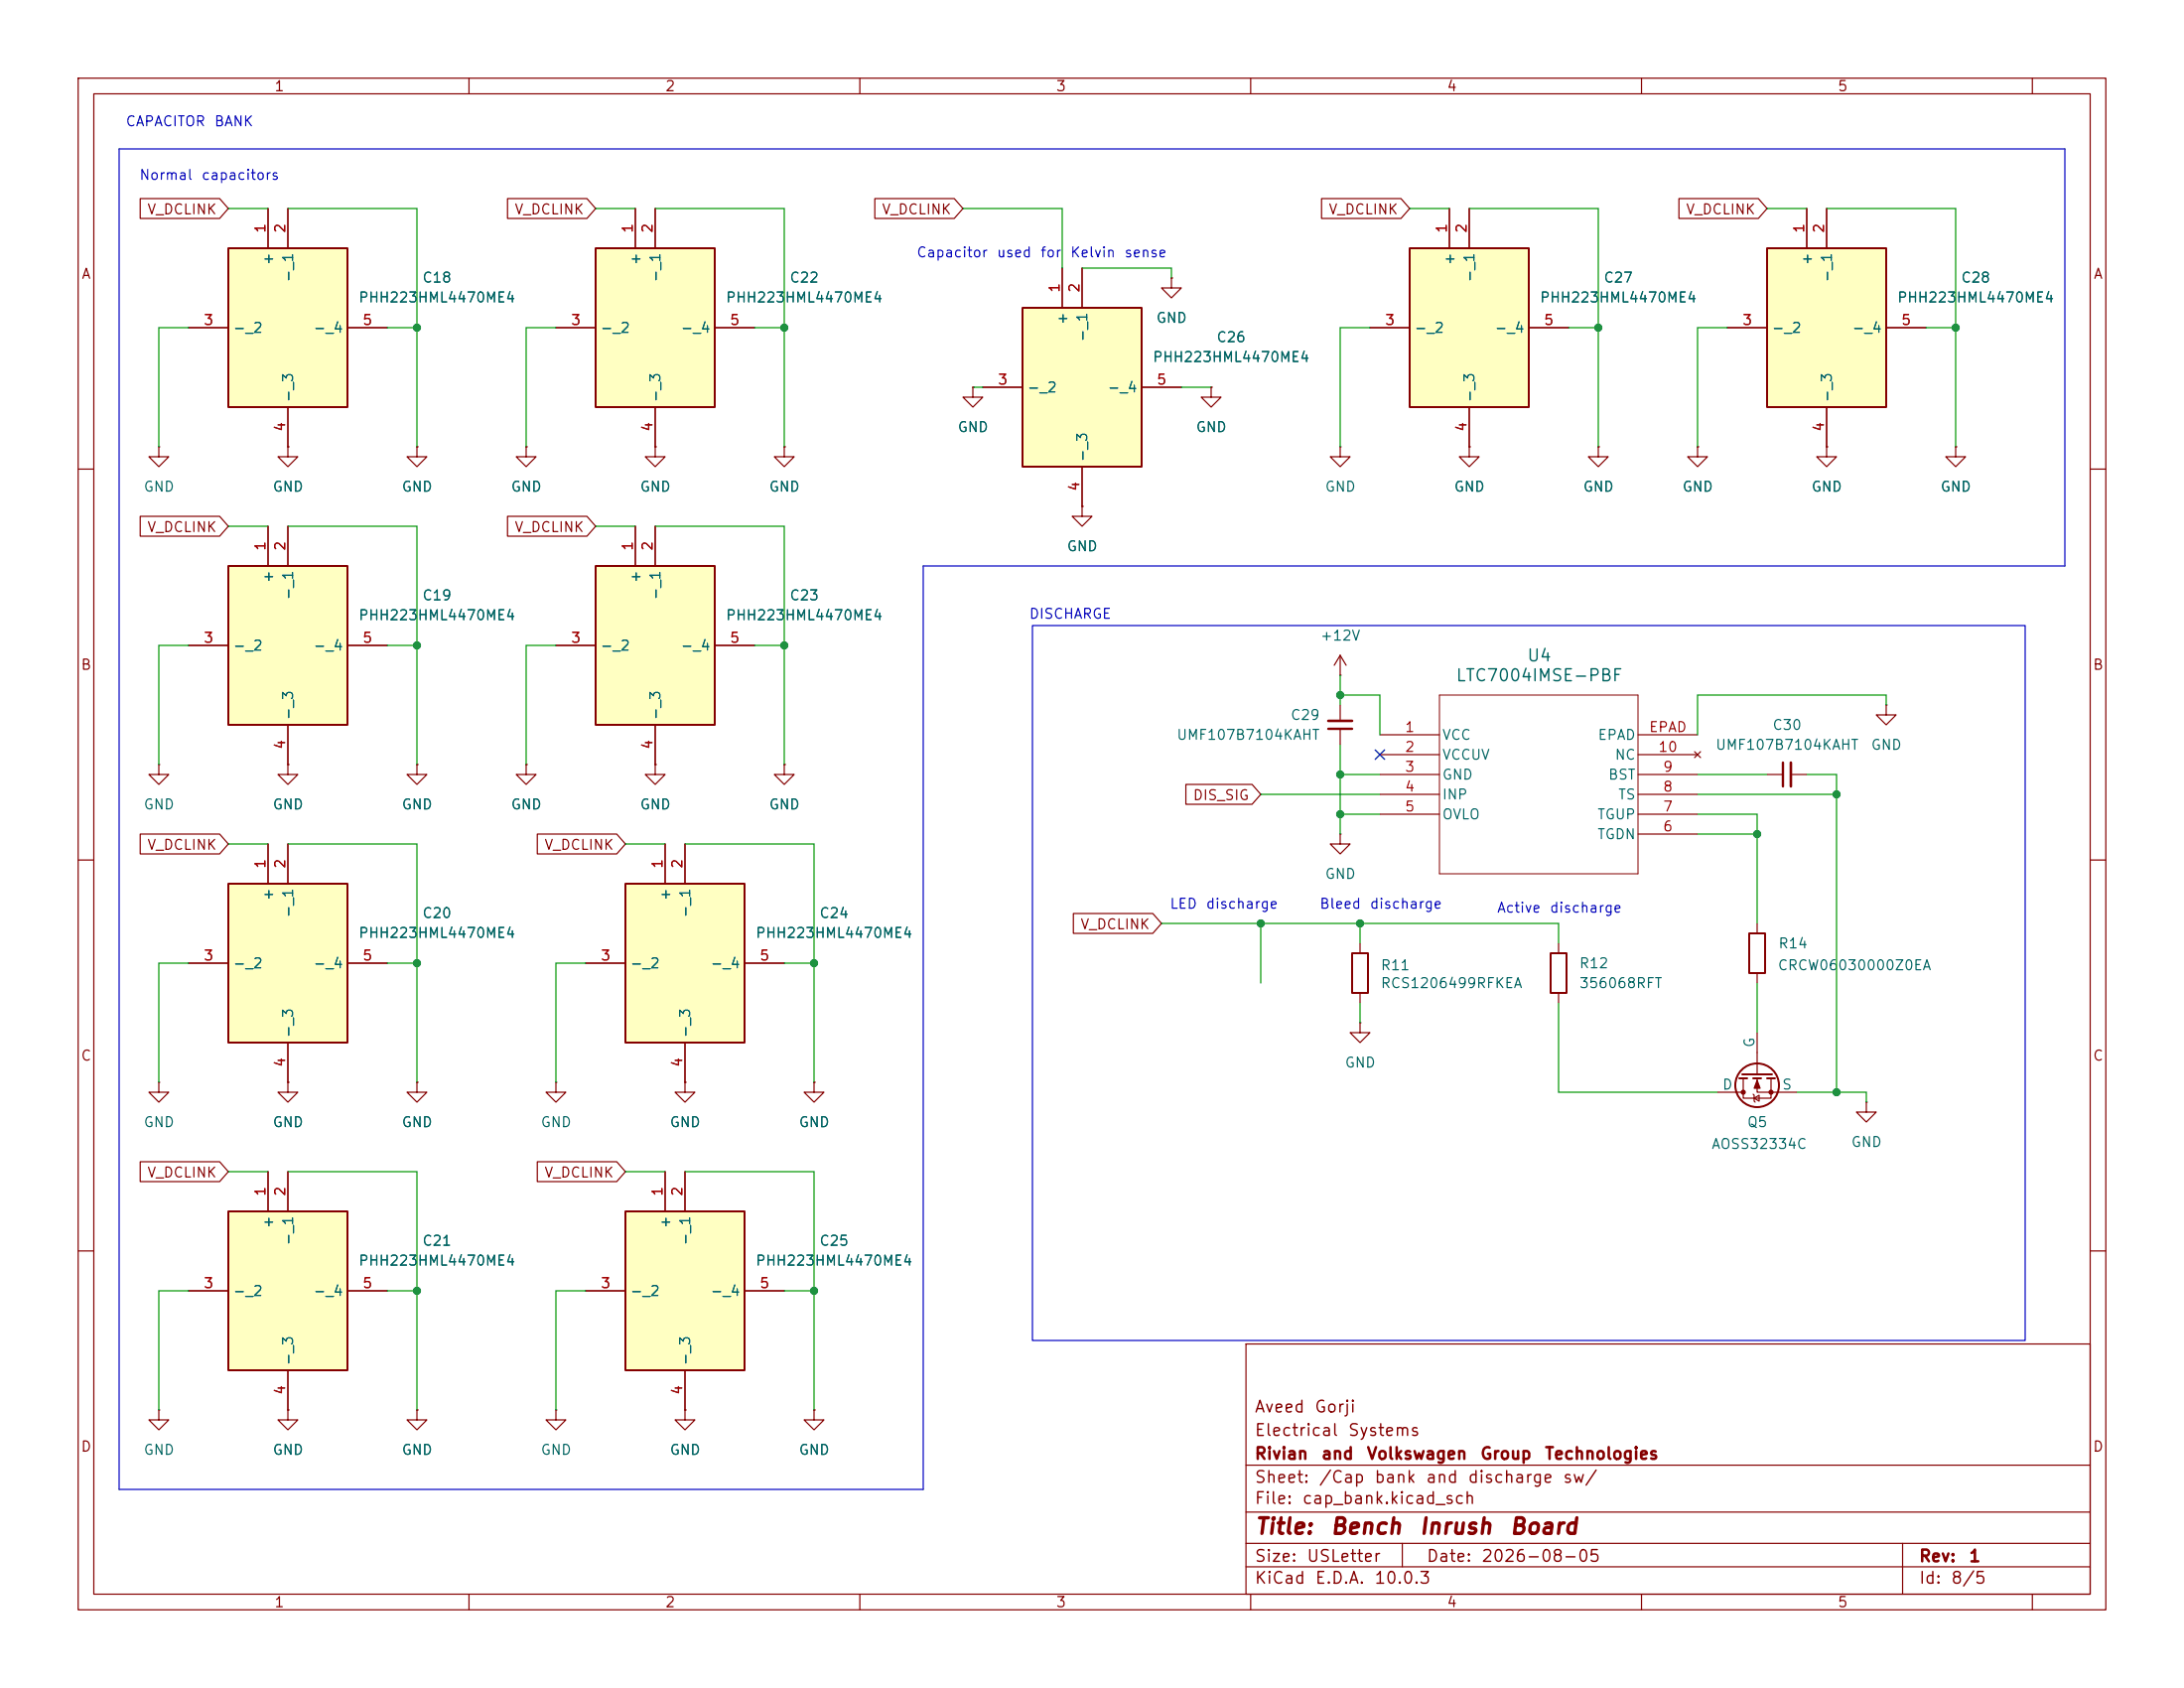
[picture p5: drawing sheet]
<svg xmlns="http://www.w3.org/2000/svg" width="279mm" height="216mm" viewBox="0 0 279 216" stroke-linecap="round" stroke-linejoin="round" font-family="sans-serif">
<g fill="none" stroke="#840000" stroke-width=".15">
<path d="M10 10h259.4v195.9h-259.4zM12 12h255.4v191.9h-255.4zM60 10v2M110 10v2M160 10v2M210 10v2M260 10v2M149.9 35.6v1.2h1.2l-1.2 1.3-1.3-1.3h1.3M149.9 35.6h.1M124.5 49.5v1.3h1.2l-1.2 1.3-1.3-1.3h1.3M124.5 49.5h.1M233.7 57.2v1.2h1.2l-1.2 1.3-1.3-1.3h1.3"/>
<path d="M233.7 57.2h.1M10 60h2M267.4 60h2M20.3 97.8v1.3h1.3l-1.3 1.2-1.3-1.2h1.3M20.3 97.8h.1M83.8 97.8v1.3h1.3l-1.3 1.2-1.3-1.2h1.3M83.8 97.8h.1M10 110h2M267.4 110h2M10 160h2M159.4 171.9h108v32h-108zM267.4 160h2"/>
<path d="M20.3 180.3v1.3h1.3l-1.3 1.3-1.3-1.3h1.3M20.3 180.3h.1M53.3 180.3v1.3h1.3l-1.3 1.3-1.2-1.3h1.2M53.3 180.3h.1M71.1 180.3v1.3h1.3l-1.3 1.3-1.3-1.3h1.3M71.1 180.3h.1M87.6 180.3v1.3h1.3l-1.3 1.3-1.2-1.3h1.2M87.6 180.3h.1M104.1 180.3v1.3h1.3l-1.3 1.3-1.2-1.3h1.2M104.1 180.3h.1M159.4 197.4h108M159.4 193.4h108"/>
<path d="M159.4 187.4h108M179.4 197.4v3M243.4 197.4v6.5M60 203.9v2M110 203.9v2M159.4 200.4h108M160 203.9v2M210 203.9v2M260 203.9v2"/>
</g>
<path d="M29.2 154.9h15.2v20.4h-15.2z" fill="#ffffc2"/>
<path d="M29.2 154.9h15.2v20.4h-15.2z" fill="none" stroke="#840000" stroke-width=".25"/>
<path d="M34.3 149.9v5M36.8 149.9v5M24.1 165.1h5.1M36.8 175.3v5M44.4 165.1h5.1" fill="none" stroke="#840000" stroke-width=".15"/>
<path d="M130.8 39.4h15.2v20.3h-15.2z" fill="#ffffc2"/>
<path d="M130.8 39.4h15.2v20.3h-15.2z" fill="none" stroke="#840000" stroke-width=".25"/>
<path d="M135.9 34.3v5.1M138.4 34.3v5.1M125.7 49.5h5.1M138.4 59.7v5.1M146 49.5h5.1" fill="none" stroke="#840000" stroke-width=".15"/>
<path d="M29.2 31.8h15.2v20.3h-15.2z" fill="#ffffc2"/>
<path d="M29.2 31.8h15.2v20.3h-15.2z" fill="none" stroke="#840000" stroke-width=".25"/>
<path d="M34.3 26.7v5.1M36.8 26.7v5.1M24.1 41.9h5.1M36.8 52.1v5.1M44.4 41.9h5.1M138.4 64.8v1.2h1.3l-1.3 1.3-1.2-1.3h1.2M138.4 64.8h.1M174 130.8v1.3h1.3l-1.3 1.3-1.3-1.3h1.3M174 130.8h.1M238.8 141v1.2h1.2l-1.2 1.3-1.3-1.3h1.3M238.8 141h.1" fill="none" stroke="#840000" stroke-width=".15"/>
<path d="M180.3 31.8h15.3v20.3h-15.3z" fill="#ffffc2"/>
<path d="M180.3 31.8h15.3v20.3h-15.3z" fill="none" stroke="#840000" stroke-width=".25"/>
<path d="M185.4 26.7v5.1M188 26.7v5.1M175.3 41.9h5M188 52.1v5.1M195.6 41.9h5.1" fill="none" stroke="#840000" stroke-width=".15"/>
<path d="M226.1 31.8h15.2v20.3h-15.2z" fill="#ffffc2"/>
<path d="M226.1 31.8h15.2v20.3h-15.2zM223.8 119.4h2v5.1h-2z" fill="none" stroke="#840000" stroke-width=".25"/>
<path d="M231.1 26.7v5.1M233.7 26.7v5.1M221 41.9h5.1M233.7 52.1v5.1M241.3 41.9h5.1M224.8 118.1v1.3M224.8 124.5v1.2" fill="none" stroke="#840000" stroke-width=".15"/>
<path d="M29.2 113h15.2v20.4h-15.2z" fill="#ffffc2"/>
<path d="M29.2 113h15.2v20.4h-15.2zM173 121.9h2v5.1h-2zM198.4 121.9h2v5.1h-2z" fill="none" stroke="#840000" stroke-width=".25"/>
<g fill="none" stroke="#840000" stroke-width=".15">
<path d="M100.3 97.8v1.3h1.3l-1.3 1.2-1.2-1.2h1.2M100.3 97.8h.1M176.5 94h7.6M176.5 96.5h7.6M176.5 99.1h7.6M209.5 94h7.7M209.5 96.5h7.7M209.5 99.1h7.7M216.8 96.1l.8 .8M217.6 96.1l-.8 .8M241.3 90.2v1.2h1.3l-1.3 1.3-1.3-1.3h1.3M241.3 90.2h.1"/>
<path d="M34.3 108v5M36.8 108v5M171.4 106.7v1.3h1.3l-1.3 1.2-1.2-1.2h1.2M171.4 106.7h.1M176.5 101.6h7.6M176.5 104.1h7.6M209.5 101.6h7.7M209.5 104.1h7.7M209.5 106.7h7.7M24.1 123.2h5.1M36.8 133.4v5M44.4 123.2h5.1"/>
<path d="M71.1 138.4v1.3h1.3l-1.3 1.3-1.3-1.3h1.3M71.1 138.4h.1M174 120.7v1.2M174 127v1.3M199.4 120.7v1.2M199.4 127v1.3"/>
</g>
<path d="M184.1 88.9h25.4v22.9h-25.4z" fill="none" stroke="#840000" stroke-width=".13"/>
<path d="M80 154.9h15.2v20.4h-15.2z" fill="#ffffc2"/>
<path d="M80 154.9h15.2v20.4h-15.2z" fill="none" stroke="#840000" stroke-width=".25"/>
<path d="M67.3 57.2v1.2h1.3l-1.3 1.3-1.3-1.3h1.3M67.3 57.2h.1M87.6 138.4v1.3h1.3l-1.3 1.3-1.2-1.3h1.2M87.6 138.4h.1M104.1 138.4v1.3h1.3l-1.3 1.3-1.2-1.3h1.2M104.1 138.4h.1M85.1 149.9v5M87.6 149.9v5M74.9 165.1h5.1M87.6 175.3v5M95.2 165.1h5.1" fill="none" stroke="#840000" stroke-width=".15"/>
<path d="M80 113h15.2v20.4h-15.2z" fill="#ffffc2"/>
<path d="M80 113h15.2v20.4h-15.2z" fill="none" stroke="#840000" stroke-width=".25"/>
<g fill="none" stroke="#840000" stroke-width=".15">
<path d="M53.3 57.2v1.2h1.3l-1.3 1.3-1.2-1.3h1.2M53.3 57.2h.1M83.8 57.2v1.2h1.3l-1.3 1.3-1.3-1.3h1.3M83.8 57.2h.1M100.3 57.2v1.2h1.3l-1.3 1.3-1.2-1.3h1.2M100.3 57.2h.1M226.1 99.1h2M229.1 99.1h2M85.1 108v5M87.6 108v5M20.3 138.4v1.3h1.3l-1.3 1.3-1.3-1.3h1.3M20.3 138.4h.1"/>
<path d="M36.8 138.4v1.3h1.3l-1.3 1.3-1.2-1.3h1.2M36.8 138.4h.1M53.3 138.4v1.3h1.3l-1.3 1.3-1.2-1.3h1.2M53.3 138.4h.1M74.9 123.2h5.1M87.6 133.4v5M95.2 123.2h5.1"/>
</g>
<path d="M228.1 97.5v3.1" fill="none" stroke="#840000" stroke-width=".3"/>
<path d="M229.1 97.5v3.1" fill="none" stroke="#840000" stroke-width=".33"/>
<path d="M76.2 72.4h15.2v20.3h-15.2z" fill="#ffffc2"/>
<path d="M76.2 72.4h15.2v20.3h-15.2z" fill="none" stroke="#840000" stroke-width=".25"/>
<path d="M81.3 67.3v5.1M83.8 67.3v5.1M71.1 82.6h5.1M83.8 92.7v5.1M91.4 82.6h5.1" fill="none" stroke="#840000" stroke-width=".15"/>
<path d="M76.2 31.8h15.2v20.3h-15.2z" fill="#ffffc2"/>
<path d="M76.2 31.8h15.2v20.3h-15.2z" fill="none" stroke="#840000" stroke-width=".25"/>
<path d="M81.3 26.7v5.1M83.8 26.7v5.1M71.1 41.9h5.1M83.8 52.1v5.1M91.4 41.9h5.1M53.3 97.8v1.3h1.3l-1.3 1.2-1.2-1.2h1.2M53.3 97.8h.1M67.3 97.8v1.3h1.3l-1.3 1.2-1.3-1.2h1.3M67.3 97.8h.1M36.8 180.3v1.3h1.3l-1.3 1.3-1.2-1.3h1.2M36.8 180.3h.1" fill="none" stroke="#840000" stroke-width=".15"/>
<path d="M29.2 72.4h15.2v20.3h-15.2z" fill="#ffffc2"/>
<g fill="none" stroke="#840000" stroke-width=".25">
<path d="M29.2 72.4h15.2v20.3h-15.2zM222.5 137.9h1M222.9 137.4h3.8M224.3 137.9h1M226.1 137.9h1"/>
<circle cx="224.8" cy="138.8" r="2.79"/>
</g>
<g fill="none" stroke="#840000" stroke-width=".15">
<path d="M17.9 25.4h10.2l1.1 1.3-1.1 1.2h-10.2zM34.3 26.7v5.1M36.8 26.7v5.1M64.9 25.4h10.2l1.1 1.3-1.1 1.2h-10.2zM81.3 26.7v5.1M83.8 26.7v5.1M111.9 25.4h10.2l1.1 1.3-1.1 1.2h-10.2zM135.9 34.3v5.1M138.4 34.3v5.1M149.9 35.6h.1M169.1 25.4h10.1l1.1 1.3-1.1 1.2h-10.1zM185.4 26.7v5.1"/>
<path d="M188 26.7v5.1M214.8 25.4h10.1l1.2 1.3-1.2 1.2h-10.1zM231.1 26.7v5.1M233.7 26.7v5.1M20.3 57.2v1.2h1.3l-1.3 1.3-1.3-1.3h1.3M20.3 57.2h.1M24.1 41.9h5.1M36.8 57.2v1.2h1.3l-1.3 1.3-1.2-1.3h1.2M36.8 57.2h.1M36.8 52.1v5.1M44.4 41.9h5.1M53.3 57.2h.1"/>
<path d="M67.3 57.2h.1M71.1 41.9h5.1M83.8 57.2h.1M83.8 52.1v5.1M91.4 41.9h5.1M100.3 57.2h.1M124.5 49.5h.1M125.7 49.5h5.1M138.4 59.7v5.1M146 49.5h5.1M154.9 49.5v1.3h1.3l-1.3 1.3-1.2-1.3h1.2M154.9 49.5h.1"/>
<path d="M171.4 57.2v1.2h1.3l-1.3 1.3-1.2-1.3h1.2M171.4 57.2h.1M175.3 41.9h5M188 57.2v1.2h1.2l-1.2 1.3-1.3-1.3h1.3M188 57.2h.1M188 52.1v5.1M195.6 41.9h5.1M204.5 57.2v1.2h1.2l-1.2 1.3-1.3-1.3h1.3M204.5 57.2h.1M217.2 57.2v1.2h1.2l-1.2 1.3-1.3-1.3h1.3M217.2 57.2h.1M221 41.9h5.1"/>
<path d="M233.7 57.2h.1M233.7 52.1v5.1M241.3 41.9h5.1M250.2 57.2v1.2h1.3l-1.3 1.3-1.3-1.3h1.3M250.2 57.2h.1M17.9 66h10.2l1.1 1.3-1.1 1.3h-10.2zM34.3 67.3v5.1M36.8 67.3v5.1M64.9 66h10.2l1.1 1.3-1.1 1.3h-10.2zM81.3 67.3v5.1M83.8 67.3v5.1M138.4 64.8h.1"/>
<path d="M24.1 82.6h5.1M36.8 97.8v1.3h1.3l-1.3 1.2-1.2-1.2h1.2M36.8 97.8h.1M36.8 92.7v5.1M44.4 82.6h5.1M53.3 97.8h.1M67.3 97.8h.1M71.1 82.6h5.1M83.8 97.8h.1M83.8 92.7v5.1M91.4 82.6h5.1M100.3 97.8h.1"/>
<path d="M171.4 86.4h.1M171.4 83.8l-.7 1.3M171.4 83.8l.8 1.3M171.4 83.8v2.6M171.4 90.2v2M171.4 93.2v2.1M17.9 106.7h10.2l1.1 1.3-1.1 1.2h-10.2zM34.3 108v5M36.8 108v5M68.7 106.7h10.2l1.1 1.3-1.1 1.2h-10.2zM85.1 108v5M87.6 108v5"/>
<path d="M137.3 116.8h10.2l1.1 1.3-1.1 1.3h-10.2zM151.7 100.3h8.5l1.1 1.3-1.1 1.3h-8.5zM24.1 123.2h5.1M36.8 138.4h.1M36.8 133.4v5M44.4 123.2h5.1M53.3 138.4h.1M74.9 123.2h5.1M87.6 138.4h.1M87.6 133.4v5M95.2 123.2h5.1M104.1 138.4h.1"/>
<path d="M219.7 139.7h3.3M223 137.9v2.6h3.6v-2.6M224.3 140l.1 .1v.7l.1 .2M224.8 137.9v1.8h5.1M224.8 132.1v5.3M17.9 148.6h10.2l1.1 1.3-1.1 1.2h-10.2zM34.3 149.9v5M36.8 149.9v5M68.7 148.6h10.2l1.1 1.3-1.1 1.2h-10.2zM85.1 149.9v5M87.6 149.9v5M224.4 140.5l.6-.4v.7z"/>
<path d="M24.1 165.1h5.1M36.8 175.3v5M44.4 165.1h5.1M74.9 165.1h5.1M87.6 175.3v5M95.2 165.1h5.1M36.8 180.3h.1M53.3 180.3h.1M87.6 180.3h.1M104.1 180.3h.1"/>
</g>
<g fill="#840000" stroke="#840000" stroke-width=".15">
<path d="M224.8 138.2l.4 1h-.8z"/>
<circle cx="223" cy="139.7" r=".25"/>
<circle cx="226.6" cy="139.7" r=".25"/>
</g>
<path d="M169.9 93.2h3.1" fill="none" stroke="#840000" stroke-width=".3"/>
<path d="M169.9 92.2h3.1" fill="none" stroke="#840000" stroke-width=".33"/>
<path d="M15.2 19.1h249v53.3h-146.1v118.1h-102.9zM132.1 80h127v91.5h-127z" fill="none" stroke="#0000c2" stroke-width=".15"/>
<g fill="none" stroke="#009600" stroke-width=".15">
<path d="M29.2 26.7h5.1M36.8 26.7h16.5v30.5M76.2 26.7h5.1M83.8 26.7h16.5v30.5M123.2 26.7h12.7v7.6M138.4 34.3h11.5v1.3M180.3 26.7h5.1M188 26.7h16.5v30.5M226.1 26.7h5M233.7 26.7h16.5v30.5M24.1 41.9h-3.8v15.3M49.5 41.9h3.8"/>
<path d="M71.1 41.9h-3.8v15.3M96.5 41.9h3.8M124.5 49.5h1.2M151.1 49.5h3.8M175.3 41.9h-3.9v15.3M200.7 41.9h3.8M221 41.9h-3.8v15.3M246.4 41.9h3.8M29.2 67.3h5.1M36.8 67.3h16.5v30.5M76.2 67.3h5.1M83.8 67.3h16.5v30.5"/>
<path d="M24.1 82.6h-3.8v15.2M49.5 82.6h3.8M71.1 82.6h-3.8v15.2M96.5 82.6h3.8M171.4 86.4v3.8M171.4 95.3v11.4M171.4 88.9h5.1v5.1M171.4 99.1h5.1M217.2 99.1h8.9M231.1 99.1h3.8v40.6M241.3 90.2v-1.3h-24.1v5.1M29.2 108h5.1"/>
<path d="M36.8 108h16.5v30.4M80 108h5.1M87.6 108h16.5v30.4M148.6 118.1h50.8v2.6M161.3 101.6h15.2M161.3 118.1v7.6M171.4 104.1h5.1M174 118.1v2.6M217.2 104.1h7.6v14M217.2 101.6h17.7M217.2 106.7h7.6M24.1 123.2h-3.8v15.2"/>
<path d="M49.5 123.2h3.8M74.9 123.2h-3.8v15.2M100.3 123.2h3.8M174 128.3v2.5M199.4 128.3v11.4h20.3M224.8 125.7v6.4M229.9 139.7h8.9v1.3M29.2 149.9h5.1M36.8 149.9h16.5v30.4M80 149.9h5.1M87.6 149.9h16.5v30.4M24.1 165.1h-3.8v15.2"/>
<path d="M49.5 165.1h3.8M74.9 165.1h-3.8v15.2M100.3 165.1h3.8"/>
</g>
<path d="M175.9 95.9l1.2 1.2M177.1 95.9l-1.2 1.2" fill="none" stroke="#000084" stroke-width=".15"/>
<g fill="#009600" stroke="#009600" stroke-width=".13">
<circle cx="53.3" cy="41.9" r=".46"/>
<circle cx="100.3" cy="41.9" r=".46"/>
<circle cx="250.2" cy="41.9" r=".46"/>
<circle cx="53.3" cy="123.2" r=".46"/>
<circle cx="104.1" cy="123.2" r=".46"/>
<circle cx="53.3" cy="165.1" r=".46"/>
<circle cx="104.1" cy="165.1" r=".46"/>
<circle cx="53.3" cy="82.6" r=".46"/>
<circle cx="100.3" cy="82.6" r=".46"/>
<circle cx="204.5" cy="41.9" r=".46"/>
<circle cx="171.4" cy="99.1" r=".46"/>
<circle cx="171.4" cy="88.9" r=".46"/>
<circle cx="171.4" cy="104.1" r=".46"/>
<circle cx="174" cy="118.1" r=".46"/>
<circle cx="161.3" cy="118.1" r=".46"/>
<circle cx="224.8" cy="106.7" r=".46"/>
<circle cx="234.9" cy="101.6" r=".46"/>
<circle cx="234.9" cy="139.7" r=".46"/>
</g>
<g font-size="2" fill="#840000">
<text x="160.4" y="196.7">Title:</text>
<text x="170.1" y="196.7">Bench</text>
<text x="181.4" y="196.7">Inrush</text>
<text x="193" y="196.7">Board</text>
</g>
<g font-size="1.5" fill="#006464">
<text x="186.1" y="87.5">LTC7004IMSE-PBF</text>
<text x="195.2" y="85">U4</text>
</g>
<g font-size="1.5" fill="#840000">
<text x="160.4" y="184">Electrical</text>
<text x="160.4" y="181">Aveed</text>
<text x="168.1" y="181">Gorji</text>
<text x="172.3" y="184">Systems</text>
<text x="160.4" y="190">Sheet:</text>
<text x="160.4" y="187">Rivian</text>
<text x="168.6" y="190">/Cap</text>
<text x="168.9" y="187">and</text>
<text x="174.7" y="187">Volkswagen</text>
<text x="175.7" y="190">bank</text>
<text x="182.3" y="190">and</text>
<text x="187.7" y="190">discharge</text>
<text x="189.3" y="187">Group</text>
<text x="197.5" y="187">Technologies</text>
<text x="199.8" y="190">sw/</text>
<text x="160.4" y="192.7">File:</text>
<text x="166.5" y="192.7">cap_bank.kicad_sch</text>
<text x="160.4" y="202.9">KiCad</text>
<text x="160.4" y="200.1">Size:</text>
<text x="167.1" y="200.1">USLetter</text>
<text x="168.1" y="202.9">E.D.A.</text>
<text x="175.7" y="202.9">10.0.3</text>
<text x="182.4" y="200.1">Date:</text>
<text x="189.4" y="200.1">2026-08-05</text>
<text x="245.4" y="200.1">Rev:</text>
<text x="245.4" y="202.9">Id:</text>
<text x="249.5" y="202.9">8/5</text>
<text x="251.8" y="200.1">1</text>
</g>
<g font-size="1.3" fill="#840000">
<text x="35" y="12">1</text>
<text x="85" y="12">2</text>
<text x="135" y="12">3</text>
<text x="185" y="12">4</text>
<text x="235" y="12">5</text>
<text x="18.7" y="27.7">V_DCLINK</text>
<text x="65.7" y="27.7">V_DCLINK</text>
<text x="112.7" y="27.7">V_DCLINK</text>
<text x="169.9" y="27.7">V_DCLINK</text>
<text x="215.6" y="27.7">V_DCLINK</text>
<text x="10.3" y="36">A</text>
<text x="267.7" y="36">A</text>
<text x="18.7" y="68.4">V_DCLINK</text>
<text x="65.7" y="68.4">V_DCLINK</text>
<text x="10.3" y="86">B</text>
<text x="267.7" y="86">B</text>
<text x="152.5" y="102.7">DIS_SIG</text>
<text x="18.7" y="109">V_DCLINK</text>
<text x="69.5" y="109">V_DCLINK</text>
<text x="138.1" y="119.2">V_DCLINK</text>
<text x="10.3" y="136">C</text>
<text x="267.7" y="136">C</text>
<text x="18.7" y="150.9">V_DCLINK</text>
<text x="69.5" y="150.9">V_DCLINK</text>
<text x="10.3" y="186">D</text>
<text x="267.7" y="186">D</text>
<text x="35" y="205.9">1</text>
<text x="85" y="205.9">2</text>
<text x="135" y="205.9">3</text>
<text x="185" y="205.9">4</text>
<text x="235" y="205.9">5</text>
</g>
<g font-size="1.3" fill="#0000c2">
<text x="16" y="16.5">CAPACITOR</text>
<text x="27.3" y="16.5">BANK</text>
<text x="17.7" y="23.3">Normal</text>
<text x="25.7" y="23.3">capacitors</text>
<text x="117.2" y="33.2">Capacitor</text>
<text x="127.4" y="33.2">used</text>
<text x="133" y="33.2">for</text>
<text x="136.8" y="33.2">Kelvin</text>
<text x="143.7" y="33.2">sense</text>
<text x="131.6" y="79.5">DISCHARGE</text>
<text x="149.6" y="116.5">LED</text>
<text x="154.2" y="116.5">discharge</text>
<text x="168.7" y="116.5">Bleed</text>
<text x="175.1" y="116.5">discharge</text>
<text x="191.4" y="117.1">Active</text>
<text x="198.2" y="117.1">discharge</text>
</g>
<g font-size="1.3" fill="#a90000">
<text x="34.3" y="29.9" transform="rotate(-90 34.3 29.9)">1</text>
<text x="36.8" y="29.9" transform="rotate(-90 36.8 29.9)">2</text>
<text x="81.3" y="29.9" transform="rotate(-90 81.3 29.9)">1</text>
<text x="83.8" y="29.9" transform="rotate(-90 83.8 29.9)">2</text>
<text x="185.4" y="29.9" transform="rotate(-90 185.4 29.9)">1</text>
<text x="187.9" y="29.9" transform="rotate(-90 187.9 29.9)">2</text>
<text x="231.1" y="29.9" transform="rotate(-90 231.1 29.9)">1</text>
<text x="233.7" y="29.9" transform="rotate(-90 233.7 29.9)">2</text>
<text x="26" y="41.9">3</text>
<text x="46.3" y="41.9">5</text>
<text x="73" y="41.9">3</text>
<text x="93.3" y="41.9">5</text>
<text x="135.9" y="37.5" transform="rotate(-90 135.9 37.5)">1</text>
<text x="138.4" y="37.5" transform="rotate(-90 138.4 37.5)">2</text>
<text x="177.1" y="41.9">3</text>
<text x="197.4" y="41.9">5</text>
<text x="222.8" y="41.9">3</text>
<text x="243.1" y="41.9">5</text>
<text x="127.6" y="49.5">3</text>
<text x="147.9" y="49.5">5</text>
<text x="36.8" y="55.3" transform="rotate(-90 36.8 55.3)">4</text>
<text x="83.8" y="55.3" transform="rotate(-90 83.8 55.3)">4</text>
<text x="187.9" y="55.3" transform="rotate(-90 187.9 55.3)">4</text>
<text x="233.7" y="55.3" transform="rotate(-90 233.7 55.3)">4</text>
<text x="138.4" y="62.9" transform="rotate(-90 138.4 62.9)">4</text>
<text x="34.3" y="70.6" transform="rotate(-90 34.3 70.6)">1</text>
<text x="36.8" y="70.6" transform="rotate(-90 36.8 70.6)">2</text>
<text x="81.3" y="70.6" transform="rotate(-90 81.3 70.6)">1</text>
<text x="83.8" y="70.6" transform="rotate(-90 83.8 70.6)">2</text>
<text x="26" y="82.5">3</text>
<text x="46.3" y="82.5">5</text>
<text x="73" y="82.5">3</text>
<text x="93.3" y="82.5">5</text>
<text x="36.8" y="96" transform="rotate(-90 36.8 96)">4</text>
<text x="83.8" y="96" transform="rotate(-90 83.8 96)">4</text>
<text x="179.6" y="94">1</text>
<text x="210.9" y="94">EPAD</text>
<text x="179.6" y="96.5">2</text>
<text x="179.6" y="99">3</text>
<text x="179.6" y="101.6">4</text>
<text x="212" y="96.5">10</text>
<text x="212.7" y="101.6">8</text>
<text x="212.7" y="99">9</text>
<text x="179.6" y="104.1">5</text>
<text x="212.7" y="106.7">6</text>
<text x="212.7" y="104.1">7</text>
<text x="34.3" y="111.2" transform="rotate(-90 34.3 111.2)">1</text>
<text x="36.8" y="111.2" transform="rotate(-90 36.8 111.2)">2</text>
<text x="85.1" y="111.2" transform="rotate(-90 85.1 111.2)">1</text>
<text x="87.6" y="111.2" transform="rotate(-90 87.6 111.2)">2</text>
<text x="26" y="123.2">3</text>
<text x="46.3" y="123.2">5</text>
<text x="76.8" y="123.2">3</text>
<text x="97.1" y="123.2">5</text>
<text x="36.8" y="136.6" transform="rotate(-90 36.8 136.6)">4</text>
<text x="87.6" y="136.6" transform="rotate(-90 87.6 136.6)">4</text>
<text x="34.3" y="153.1" transform="rotate(-90 34.3 153.1)">1</text>
<text x="36.8" y="153.1" transform="rotate(-90 36.8 153.1)">2</text>
<text x="85.1" y="153.1" transform="rotate(-90 85.1 153.1)">1</text>
<text x="87.6" y="153.1" transform="rotate(-90 87.6 153.1)">2</text>
<text x="26" y="165.1">3</text>
<text x="46.3" y="165.1">5</text>
<text x="76.8" y="165.1">3</text>
<text x="97.1" y="165.1">5</text>
<text x="36.8" y="178.5" transform="rotate(-90 36.8 178.5)">4</text>
<text x="87.6" y="178.5" transform="rotate(-90 87.6 178.5)">4</text>
</g>
<g font-size="1.3" fill="#006464">
<text x="35.3" y="34" transform="rotate(-90 35.3 34)">+</text>
<text x="82.3" y="34" transform="rotate(-90 82.3 34)">+</text>
<text x="186.4" y="34" transform="rotate(-90 186.4 34)">+</text>
<text x="232.1" y="34" transform="rotate(-90 232.1 34)">+</text>
<text x="37.8" y="36.2" transform="rotate(-90 37.8 36.2)">-_1</text>
<text x="45.8" y="39">PHH223HML4470ME4</text>
<text x="53.9" y="36.5">C18</text>
<text x="84.8" y="36.2" transform="rotate(-90 84.8 36.2)">-_1</text>
<text x="92.8" y="39">PHH223HML4470ME4</text>
<text x="100.9" y="36.5">C22</text>
<text x="136.9" y="41.7" transform="rotate(-90 136.9 41.7)">+</text>
<text x="147.8" y="41.6">GND</text>
<text x="188.9" y="36.2" transform="rotate(-90 188.9 36.2)">-_1</text>
<text x="196.9" y="39">PHH223HML4470ME4</text>
<text x="205.1" y="36.5">C27</text>
<text x="234.7" y="36.2" transform="rotate(-90 234.7 36.2)">-_1</text>
<text x="242.6" y="39">PHH223HML4470ME4</text>
<text x="250.8" y="36.5">C28</text>
<text x="29.7" y="42.9">-_2</text>
<text x="40" y="42.9">-_4</text>
<text x="76.7" y="42.9">-_2</text>
<text x="87" y="42.9">-_4</text>
<text x="139.4" y="43.8" transform="rotate(-90 139.4 43.8)">-_1</text>
<text x="147.4" y="46.6">PHH223HML4470ME4</text>
<text x="155.5" y="44.1">C26</text>
<text x="180.8" y="42.9">-_2</text>
<text x="191.1" y="42.9">-_4</text>
<text x="226.6" y="42.9">-_2</text>
<text x="236.8" y="42.9">-_4</text>
<text x="37.8" y="51.6" transform="rotate(-90 37.8 51.6)">-_3</text>
<text x="84.8" y="51.6" transform="rotate(-90 84.8 51.6)">-_3</text>
<text x="131.3" y="50.5">-_2</text>
<text x="141.6" y="50.5">-_4</text>
<text x="188.9" y="51.6" transform="rotate(-90 188.9 51.6)">-_3</text>
<text x="234.7" y="51.6" transform="rotate(-90 234.7 51.6)">-_3</text>
<text x="122.4" y="55.6">GND</text>
<text x="139.4" y="59.2" transform="rotate(-90 139.4 59.2)">-_3</text>
<text x="152.9" y="55.6">GND</text>
<text x="18.3" y="63.2">GND</text>
<text x="34.8" y="63.2">GND</text>
<text x="51.3" y="63.2">GND</text>
<text x="65.3" y="63.2">GND</text>
<text x="81.8" y="63.2">GND</text>
<text x="98.3" y="63.2">GND</text>
<text x="169.4" y="63.2">GND</text>
<text x="185.9" y="63.2">GND</text>
<text x="202.4" y="63.2">GND</text>
<text x="215.1" y="63.2">GND</text>
<text x="231.6" y="63.2">GND</text>
<text x="248.2" y="63.2">GND</text>
<text x="136.4" y="70.8">GND</text>
<text x="35.3" y="74.7" transform="rotate(-90 35.3 74.7)">+</text>
<text x="37.8" y="76.9" transform="rotate(-90 37.8 76.9)">-_1</text>
<text x="53.9" y="77.1">C19</text>
<text x="82.3" y="74.7" transform="rotate(-90 82.3 74.7)">+</text>
<text x="84.8" y="76.9" transform="rotate(-90 84.8 76.9)">-_1</text>
<text x="100.9" y="77.1">C23</text>
<text x="29.7" y="83.5">-_2</text>
<text x="40" y="83.5">-_4</text>
<text x="45.8" y="79.6">PHH223HML4470ME4</text>
<text x="76.7" y="83.5">-_2</text>
<text x="87" y="83.5">-_4</text>
<text x="92.8" y="79.6">PHH223HML4470ME4</text>
<text x="168.8" y="82.3">+12V</text>
<text x="37.8" y="92.2" transform="rotate(-90 37.8 92.2)">-_3</text>
<text x="84.8" y="92.2" transform="rotate(-90 84.8 92.2)">-_3</text>
<text x="150.4" y="94.9">UMF107B7104KAHT</text>
<text x="165" y="92.4">C29</text>
<text x="184.4" y="95">VCC</text>
<text x="204.3" y="95">EPAD</text>
<text x="226.7" y="93.7">C30</text>
<text x="184.4" y="97.5">VCCUV</text>
<text x="184.4" y="100">GND</text>
<text x="205.6" y="100">BST</text>
<text x="206.5" y="97.5">NC</text>
<text x="219.4" y="96.2">UMF107B7104KAHT</text>
<text x="239.3" y="96.2">GND</text>
<text x="18.3" y="103.8">GND</text>
<text x="34.8" y="103.8">GND</text>
<text x="51.3" y="103.8">GND</text>
<text x="65.3" y="103.8">GND</text>
<text x="81.8" y="103.8">GND</text>
<text x="98.3" y="103.8">GND</text>
<text x="184.4" y="102.6">INP</text>
<text x="184.4" y="105.1">OVLO</text>
<text x="204.3" y="107.7">TGDN</text>
<text x="204.3" y="105.1">TGUP</text>
<text x="206.9" y="102.6">TS</text>
<text x="169.4" y="112.7">GND</text>
<text x="35.3" y="115.3" transform="rotate(-90 35.3 115.3)">+</text>
<text x="37.8" y="117.5" transform="rotate(-90 37.8 117.5)">-_1</text>
<text x="53.9" y="117.7">C20</text>
<text x="86.1" y="115.3" transform="rotate(-90 86.1 115.3)">+</text>
<text x="88.6" y="117.5" transform="rotate(-90 88.6 117.5)">-_1</text>
<text x="104.7" y="117.7">C24</text>
<text x="29.7" y="124.2">-_2</text>
<text x="40" y="124.2">-_4</text>
<text x="45.8" y="120.3">PHH223HML4470ME4</text>
<text x="80.5" y="124.2">-_2</text>
<text x="90.8" y="124.2">-_4</text>
<text x="96.6" y="120.3">PHH223HML4470ME4</text>
<text x="176.5" y="124.4">R11</text>
<text x="201.9" y="124.2">R12</text>
<text x="227.3" y="124.4">CRCW06030000Z0EA</text>
<text x="227.4" y="121.6">R14</text>
<text x="176.5" y="126.7">RCS1206499RFKEA</text>
<text x="201.9" y="126.7">356068RFT</text>
<text x="37.8" y="132.8" transform="rotate(-90 37.8 132.8)">-_3</text>
<text x="88.6" y="132.8" transform="rotate(-90 88.6 132.8)">-_3</text>
<text x="172" y="136.9">GND</text>
<text x="224.8" y="134.1" transform="rotate(-90 224.8 134.1)">G</text>
<text x="220.2" y="139.7">D</text>
<text x="227.9" y="139.7">S</text>
<text x="18.3" y="144.5">GND</text>
<text x="34.8" y="144.5">GND</text>
<text x="51.3" y="144.5">GND</text>
<text x="69.1" y="144.5">GND</text>
<text x="85.6" y="144.5">GND</text>
<text x="102.1" y="144.5">GND</text>
<text x="218.9" y="147.3">AOSS32334C</text>
<text x="223.4" y="144.5">Q5</text>
<text x="236.7" y="147">GND</text>
<text x="35.3" y="157.2" transform="rotate(-90 35.3 157.2)">+</text>
<text x="37.8" y="159.4" transform="rotate(-90 37.8 159.4)">-_1</text>
<text x="53.9" y="159.7">C21</text>
<text x="86.1" y="157.2" transform="rotate(-90 86.1 157.2)">+</text>
<text x="88.6" y="159.4" transform="rotate(-90 88.6 159.4)">-_1</text>
<text x="104.7" y="159.7">C25</text>
<text x="29.7" y="166.1">-_2</text>
<text x="40" y="166.1">-_4</text>
<text x="45.8" y="162.2">PHH223HML4470ME4</text>
<text x="80.5" y="166.1">-_2</text>
<text x="90.8" y="166.1">-_4</text>
<text x="96.6" y="162.2">PHH223HML4470ME4</text>
<text x="37.8" y="174.8" transform="rotate(-90 37.8 174.8)">-_3</text>
<text x="88.6" y="174.8" transform="rotate(-90 88.6 174.8)">-_3</text>
<text x="18.3" y="186.4">GND</text>
<text x="34.8" y="186.4">GND</text>
<text x="51.3" y="186.4">GND</text>
<text x="69.1" y="186.4">GND</text>
<text x="85.6" y="186.4">GND</text>
<text x="102.1" y="186.4">GND</text>
</g>
</svg>
